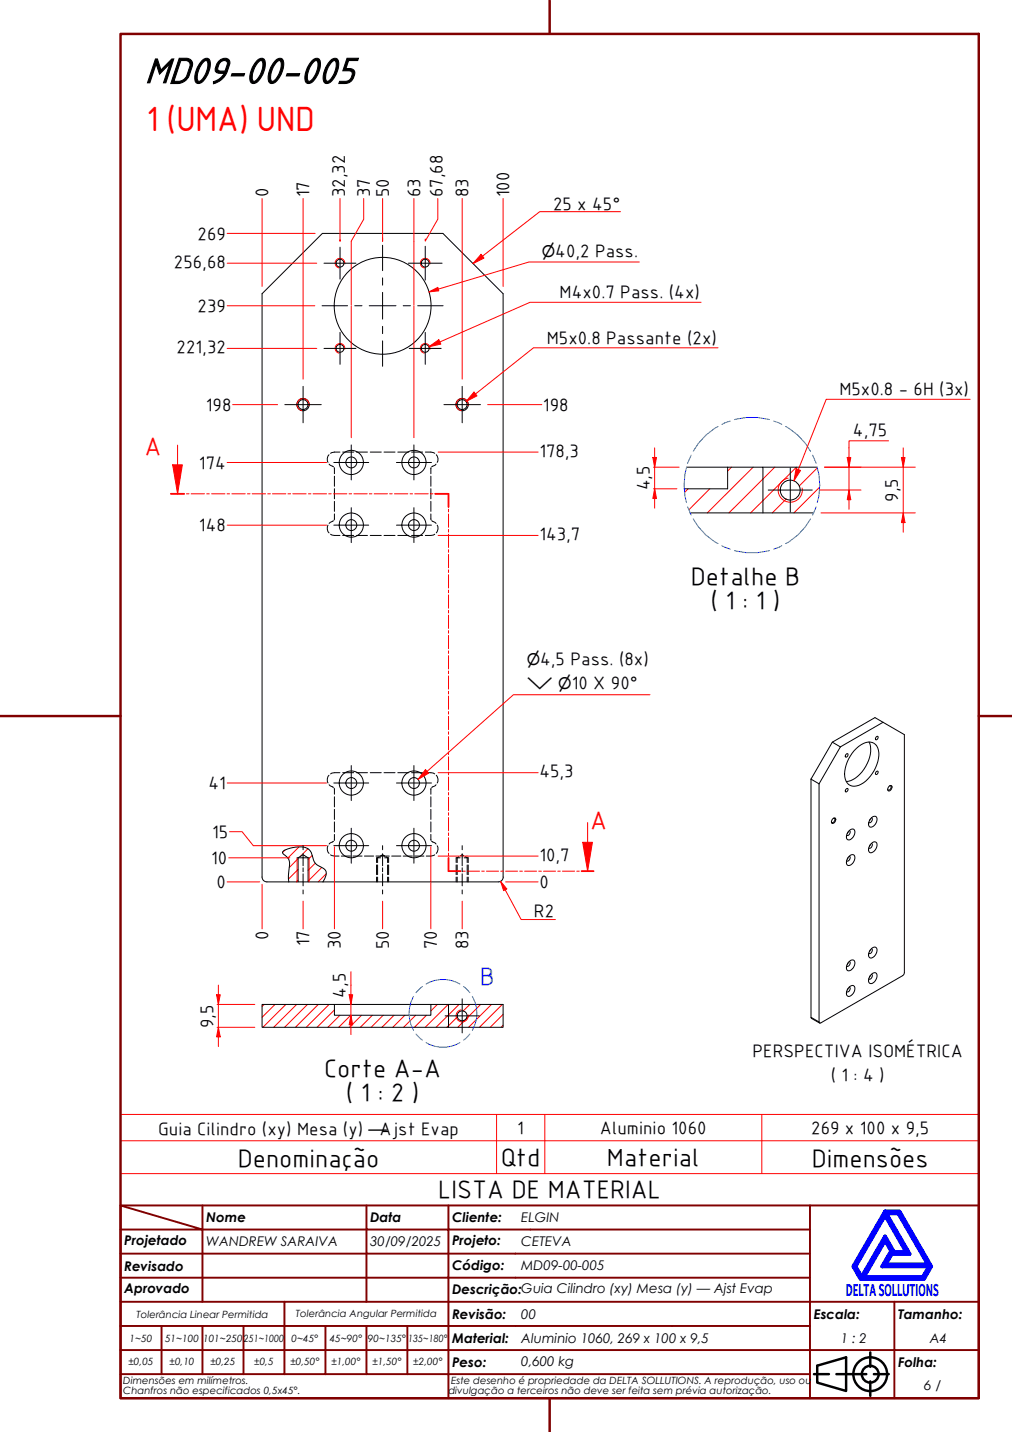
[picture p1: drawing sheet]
<svg xmlns="http://www.w3.org/2000/svg" width="210mm" height="297mm" viewBox="0 0 210 297" stroke-linecap="round" stroke-linejoin="round" font-family="sans-serif">
<!-- layer: Hatch (ABNT) -->
<g fill="none" stroke="#f00" stroke-width=".21">
<path d="M151.7 96.9l-.8 .8M156.2 96.9l-9.5 9.5M160.7 96.9l-9.5 9.5M165.2 96.9l-9.5 9.5M169.5 97l-3.7 3.8M142.7 101.4l-.7 .8M147.2 101.4l-4.3 4.4M163.1 103.5l-2.9 2.9M170 101.1l-5.3 5.3M59.1 176.3l-.5 .6M61.8 178.1l-1.8 1.8M62 175.7l-2.3 2.3"/>
<path d="M63.9 176.1l-1.6 1.5M64.7 177.4l-.8 .9M65.4 179.1l-1.5 1.4M66.7 179.9l-2.8 2.9M61.8 182.6l-.3 .3M61.8 180.3l-1.9 2M67.6 181.3l-1.6 1.6M54.8 208.4l-.4 .4M57 208.4l-2.6 2.6M59.3 208.4l-4.8 4.7M61.5 208.4l-4.7 4.7M63.8 208.4l-4.8 4.7"/>
<path d="M66 208.4l-4.7 4.7M68.3 208.4l-4.8 4.7M69.4 209.5l-3.6 3.6M70.5 210.6l-2.5 2.5M72.7 210.6l-2.4 2.5M75 210.6l-2.5 2.5M77.2 210.6l-2.5 2.5M79.5 210.6l-2.5 2.5M81.7 210.6l-2.5 2.5M84 210.6l-2.5 2.5M86.2 210.6l-2.5 2.5M88.5 210.6l-2.5 2.5"/>
<path d="M90.7 208.4l-1.3 1.3M93 208.4l-4.8 4.7M94.9 210.9l-2.2 2.2M95.2 208.4l-4.8 4.7M97.5 208.4l-1.4 1.3M99.7 208.4l-4.7 4.7M101.9 208.4l-4.7 4.7M104.2 208.4l-4.8 4.7M104.4 212.6l-.5 .5M104.4 210.4l-2.7 2.7"/>
</g>
<!-- layer: Hidden (ABNT) -->
<g fill="none" stroke="#000" stroke-width=".21">
<path d="M68.2 94.3a1.38 1.38 0 0 0-.2 1.6M68.3 96.3l.9 .5M69.3 97l.1 1.3M69.4 98.8v2.1M70.5 93.8h-1.1l-.8 .2M71.1 93.8h2.3M73.9 93.8h2.3M76.8 93.8h2.3M79.7 93.8h2.2M82.5 93.8h2.3M85.4 93.8h2.3M88.2 93.8h1.2l.8 .2"/>
<path d="M89.4 98.8v2.1M89.4 97v1.3M90.4 96.3l-.9 .5M90.5 94.3a1.33 1.33 0 0 1 .2 1.6M68 108.9a1.42 1.42 0 0 0 .2 1.6M68.6 110.8l.8 .3h1.1M69.2 108l-.9 .6M69.4 106.6l-.1 1.3M69.4 101.4v2.1M69.4 104v2.1M71.1 111.1h2.3M73.9 111.1h2.3"/>
<path d="M76.8 111.1h2.3M79.7 111.1h2.2M82.5 111.1h2.3M85.4 111.1h2.3M89.4 106.6v1.3M89.4 101.4v2.1M89.4 104v2.1M89.5 108l.9 .6M90.2 110.8l-.8 .3h-1.2M90.7 108.9a1.37 1.37 0 0 1-.2 1.6M68 175.4a1.38 1.38 0 0 0 .2 1.6M68.2 160.8a1.42 1.42 0 0 0-.2 1.6"/>
<path d="M68.3 162.8l.9 .5M68.6 177.3l.8 .3h.9M69.2 174.5l-.9 .6M69.3 163.5l.1 1.2M69.4 173.1l-.1 1.3M69.4 165.3v2.1M69.4 167.9v2.1M69.4 170.5v2.1M70.5 160.3h-1.1l-.8 .2M70.8 177.6h1.9M71.1 160.3h2.3M73.2 177.6h1.9"/>
<path d="M73.9 160.3h2.3M75.6 177.6h1.9M76.8 160.3h2.3M78 177.6h1.2M78.1 179.4v2M78.3 179.4v2M78.7 177.7l-.4 .2v1M79 177.9h-.9v1M79 177.5l.4-.2 .3 .2M79.2 177.4l-.3 .2M79.5 177.4l.3 .2M79.5 177.6h1.3"/>
<path d="M79.7 160.3h2.2M79.8 177.9h.8v1M80.1 177.7l.3 .2v1M80.4 179.4v2M80.6 179.4v2M81.2 177.6h1.9M82.5 160.3h2.3M83.6 177.6h1.9M85.4 160.3h2.3M86 177.6h1.9M88.2 160.3h1.2l.8 .2M89.4 173.1v1.3"/>
<path d="M89.4 165.3v2.1M89.4 167.9v2.1M89.4 170.5v2.1M89.4 163.5v1.2M89.5 174.5l.9 .6M90.2 177.3l-.8 .3h-1M90.4 162.8l-.9 .5M90.5 160.8a1.37 1.37 0 0 1 .2 1.6M90.7 175.4a1.33 1.33 0 0 1-.2 1.6M94.6 179.4v2M94.8 179.4v2M95.2 177.7l-.4 .2v1"/>
<path d="M95.4 177.9h-.8v1M95.5 177.5l.4-.2 .3 .2M96.3 177.9h.8v1M96.5 177.7l.4 .2v1M96.9 179.4v2M97.1 179.4v2M78.1 181.9v1M78.3 181.9v1M80.4 181.9v1M80.6 181.9v1M94.6 181.9v1M94.8 181.9v1"/>
<path d="M96.9 181.9v1M97.1 181.9v1"/>
</g>
<!-- layer: Visible (ABNT) -->
<g fill="none" stroke="#000" stroke-width=".21">
<path d="M142.4 96.9h8.5M158.2 96.9h11.3M141.9 101.4h9v-4.5h7.3v9.5M143.1 106.4h25.7M172.6 154l-4.4 7.6M172.6 154l1.7 .9M174.3 154.9l-4.4 7.7M175.5 156.5l.2-.2a.39 .39 0 0 1 .1 .5 .39 .39 0 0 1-.5 .2zM177.6 155.2a3.1 3.1 0 0 1 3.7-1 3.4 3.4 0 0 1 .8 3.8 7.2 7.2 0 0 1-4.5 5 1.93 1.93 0 0 1-2.4-1.9 7.6 7.6 0 0 1 2.4-5.9zM180.3 153.9a6.6 6.6 0 0 1-1.9 6.7l-1.5 1.1-1.4 .4M181.7 152.9l.3-.2a.38 .38 0 0 1 .1 .5 .38 .38 0 0 1-.5 .2zM183.2 149.8l4.4 2.6v49.4l-.4 .6-17 9.8h-.2l-.1-.2"/>
<path d="M183.2 149.8l-1.7-.9-8.9 5.1M183.2 149.8l-8.9 5.1M61.6 177.9h2.5M168.2 161.6v49.4l1.7 1M168.2 161.6l1.7 1M169.9 162.6v49.4M172.7 169.8l.4-.1a.59 .59 0 0 1 .1 .7 .59 .59 0 0 1-.7 .3v-.4zM172.8 169.7h.2a.52 .52 0 0 1 .1 .7 .52 .52 0 0 1-.6 .2l-.1-.2M175.5 163.7l.2-.2a.39 .39 0 0 1 .1 .5 .39 .39 0 0 1-.5 .2zM175.9 177.9l-.2 .3M175.9 172.6l-.2 .3M176 177.7l.3-.2a.65 .65 0 0 1 .9-.1 .65 .65 0 0 1 0 .9 1.14 1.14 0 0 1-1.5 1.1l-.1-.8z"/>
<path d="M176 172.4l.3-.2a.65 .65 0 0 1 .9-.1 .65 .65 0 0 1 0 .9 1.14 1.14 0 0 1-1.5 1.1l-.1-.8zM176.1 177.6a.56 .56 0 0 1 .1 .7 .56 .56 0 0 1-.6 .2M176.1 172.3a.56 .56 0 0 1 .1 .7 .56 .56 0 0 1-.6 .2M180.5 169.9l-.2 .4M180.5 175.2l-.2 .4M180.6 169.8l.2-.2a.65 .65 0 0 1 1-.2 .65 .65 0 0 1 0 1 1.14 1.14 0 0 1-1.5 1l-.1-.7zM180.6 175.1l.2-.2a.65 .65 0 0 1 1-.1 .65 .65 0 0 1 0 .9l-.5 .8a.65 .65 0 0 1-.8 .4 .65 .65 0 0 1-.3-.9zM180.7 169.7a.56 .56 0 0 1 .1 .6 .56 .56 0 0 1-.6 .3M180.7 174.9a.57 .57 0 0 1 .1 .7 .57 .57 0 0 1-.6 .3M181.7 160.1l.3-.2a.38 .38 0 0 1 .1 .5 .38 .38 0 0 1-.5 .2zM184.4 163.1l.3-.2a.59 .59 0 0 1 .2 .8 .59 .59 0 0 1-.8 .2v-.4zM184.5 163a.45 .45 0 0 1 .3 .5 .45 .45 0 0 1-.4 .4l-.3-.2"/>
<path d="M54.4 181.9a1.01 1.01 0 0 0 1 1M54.4 181.9v-121l12.5-12.5h25l12.5 12.5v121M55.4 182.9h4.5M59.9 182.9v-2.4a3.1 3.1 0 0 0-.2-2.6l-.6-.5a.55 .55 0 0 1-.5-.5 .55 .55 0 0 1 .5-.6 6.3 6.3 0 0 1 4.6-.3 2.2 2.2 0 0 1 1.1 1.6 2.79 2.79 0 0 0 2.2 2.5 1.39 1.39 0 0 1 .4 2.1l-.4 .7M59.9 182.9h1.9v-5l1.1-.6 1 .6v5h3.1M61.8 182.9h2.1M104.4 181.9a1.01 1.01 0 0 1-1 1h-36.4M175.9 199.7l-.2 .4M176 199.6l.3-.2a.65 .65 0 0 1 .9-.1 .65 .65 0 0 1 0 .9 1.14 1.14 0 0 1-1.5 1l-.1-.7zM176.1 199.5a.56 .56 0 0 1 .1 .6 .56 .56 0 0 1-.6 .3M180.5 197.1l-.2 .3M180.6 196.9l.2-.2a.65 .65 0 0 1 1-.1 .65 .65 0 0 1 0 .9l-.5 .9a.65 .65 0 0 1-.8 .3 .65 .65 0 0 1-.3-.9z"/>
<path d="M180.7 196.8a.56 .56 0 0 1 .1 .7 .56 .56 0 0 1-.6 .2M69.4 208.4h20M93 208.4h-3.6v2.2h-20v-2.2h-15v4.7h38.6v-4.7h11.4v4.7h-11.4M168.2 211l.1 .3 1.7 .9M175.9 205l-.2 .3M176 204.9l.3-.3a.65 .65 0 0 1 .9 0 .65 .65 0 0 1 0 .9l-.5 .8a.64 .64 0 0 1-.8 .3 .64 .64 0 0 1-.3-.8zM176.1 204.8a.57 .57 0 0 1 .1 .6 .57 .57 0 0 1-.6 .3M180.5 202.4l-.2 .3M180.6 202.2l.2-.2a.65 .65 0 0 1 1-.1 .65 .65 0 0 1 0 .9 1.14 1.14 0 0 1-1.5 1.1l-.1-.8zM180.7 202.1a.56 .56 0 0 1 .1 .7 .56 .56 0 0 1-.6 .2"/>
<circle cx="70.5" cy="54.6" r=".81"/>
<circle cx="88.2" cy="54.6" r=".81"/>
<circle cx="70.5" cy="72.3" r=".81"/>
<circle cx="79.4" cy="63.4" r="10"/>
<circle cx="88.2" cy="72.3" r=".81"/>
<circle cx="62.9" cy="83.9" r="1.28"/>
<circle cx="62.9" cy="83.9" r="1.03"/>
<circle cx="72.9" cy="95.9" r="1.13"/>
<circle cx="72.9" cy="95.9" r="2.51"/>
<circle cx="85.9" cy="95.9" r="1.13"/>
<circle cx="85.9" cy="95.9" r="2.51"/>
<circle cx="95.9" cy="83.9" r="1.28"/>
<circle cx="95.9" cy="83.9" r="1.03"/>
<circle cx="72.9" cy="108.9" r="1.13"/>
<circle cx="72.9" cy="108.9" r="2.51"/>
<circle cx="85.9" cy="108.9" r="1.13"/>
<circle cx="85.9" cy="108.9" r="2.51"/>
<circle cx="163.9" cy="101.7" r="2.06"/>
<circle cx="72.9" cy="175.4" r="1.13"/>
<circle cx="72.9" cy="162.4" r="1.13"/>
<circle cx="72.9" cy="162.4" r="2.51"/>
<circle cx="72.9" cy="175.4" r="2.51"/>
<circle cx="85.9" cy="162.4" r="1.13"/>
<circle cx="85.9" cy="175.4" r="1.13"/>
<circle cx="85.9" cy="162.4" r="2.51"/>
<circle cx="85.9" cy="175.4" r="2.51"/>
<circle cx="95.9" cy="210.7" r="1.03"/>
</g>
<!-- layer: Visible Narrow (ABNT) -->
<path d="M71.5 54.8a1.01 1.01 0 0 0-.8-1.2 1.01 1.01 0 0 0-1.2 .8 1.01 1.01 0 0 0 .8 1.2M89.2 54.8a1.01 1.01 0 0 0-.8-1.2 1.01 1.01 0 0 0-1.2 .8 1.01 1.01 0 0 0 .8 1.2M71.5 72.4a1.01 1.01 0 0 0-.8-1.1 1.01 1.01 0 0 0-1.2 .8 1.01 1.01 0 0 0 .8 1.1M89.2 72.4a1.01 1.01 0 0 0-.8-1.1 1.01 1.01 0 0 0-1.2 .8 1.01 1.01 0 0 0 .8 1.1M64.1 84.1a1.26 1.26 0 0 0-1-1.4 1.26 1.26 0 0 0-1.5 1 1.26 1.26 0 0 0 1 1.5M97.1 84.1a1.26 1.26 0 0 0-1-1.4 1.26 1.26 0 0 0-1.5 1 1.26 1.26 0 0 0 1 1.5M163.5 99.2a2.51 2.51 0 0 0-2.1 2.9 2.51 2.51 0 0 0 2.9 2 2.51 2.51 0 0 0 2.1-2.9M61.6 177.9v5M64.1 177.9v5M95.6 209.5a1.26 1.26 0 0 0-1 1.4 1.26 1.26 0 0 0 1.5 1.1 1.26 1.26 0 0 0 1-1.5" fill="none" stroke="#f00" stroke-width=".21"/>
<path d="M25 236.6h178v-5.4h-178v12.2M103 231.2v12.2M113 231.2v12.2M158 231.2v12.2M203 236.6v6.8h-178M25 243.4v6.6h178v-6.6" fill="none" stroke="#f00" stroke-width=".21"/>
<!-- layer: Linha Corte (ABNT) -->
<g fill="none" stroke="#f00" stroke-width=".21">
<path d="M36.8 96.4v6M35.4 102.4h2.8M38.7 102.4h.5M39.6 102.4h2.8M42.9 102.4h.5M43.9 102.4h2.8M47.1 102.4h.5M48.1 102.4h2.8M51.3 102.4h.6M52.3 102.4h2.8M55.5 102.4h.6M56.5 102.4h2.8"/>
<path d="M59.7 102.4h.6M60.7 102.4h2.8M64 102.4h.5M64.9 102.4h2.8M68.2 102.4h.5M69.2 102.4h2.7M72.4 102.4h.5M73.4 102.4h2.8M76.6 102.4h.6M77.6 102.4h2.8M80.8 102.4h.6M81.8 102.4h2.8"/>
<path d="M85 102.4h.6M86 102.4h2.8M89.3 102.4h.5M90.3 102.4h2.7v2.8M93 105.6v.6M93 106.6v2.8M93 109.8v.6M93 110.8v2.8M93 114v.6M93 115v2.8M93 118.2v.6M93 119.2v2.8"/>
<path d="M93 122.4v.6M93 123.4v2.8M93 126.6v.6M93 127.6v2.8M93 130.8v.5M93 131.8v2.8M93 135v.5M93 136v2.8M93 139.2v.5M93 140.2v2.7M93 143.4v.5M93 144.4v2.7"/>
<path d="M93 147.6v.5M93 148.6v2.7M93 151.8v.5M93 152.8v2.7M93 156v.5M93 157v2.7M93 160.2v.5M93 161.2v2.7M93 164.4v.5M93 165.4v2.7M93 168.6v.5M93 169.6v2.7"/>
<path d="M93 172.8v.5M93 173.8v2.7M93 177v.5M93 178v2.7h2.5M96 180.7h.5M97 180.7h2.5M99.9 180.7h.6M100.9 180.7h2.5M103.9 180.7h.5M104.9 180.7h2.5M107.8 180.7h.6M108.8 180.7h2.5"/>
<path d="M111.7 180.7h.6M112.7 180.7h2.5M115.7 180.7h.5M116.7 180.7h2.5M119.6 180.7h.6M120.6 180.7h2.5"/>
</g>
<path d="M35.4 102.4h2.8M90.3 102.4h2.7v2.8M93 178v2.7h2.5M120.6 180.7h2.5" fill="none" stroke="#f00" stroke-width=".36"/>
<path d="M35.8 96.4h2l-1 6z" fill="#f00"/>
<path d="M35.8 96.4h2l-1 6zM36.8 92.3v4.1M121.9 174.7v6" fill="none" stroke="#f00" stroke-width=".21"/>
<path d="M120.9 174.7h2l-1 6z" fill="#f00"/>
<path d="M120.9 174.7h2l-1 6zM121.9 170.6v4.1" fill="none" stroke="#f00" stroke-width=".21"/>
<!-- layer: Detail Boundary (ABNT) -->
<path d="M85.8 206.7a7 7 0 0 0 0 7M86.3 214.5l1.3 1.3M87.6 204.6l-1.3 1.3M88.4 204.1a6.9 6.9 0 0 1 7 0M88.4 216.3a6.8 6.8 0 0 0 7 0M96.1 204.6l1.4 1.3M97.5 214.5l-1.4 1.3M98 206.7a7 7 0 0 1 0 7" fill="none" stroke="#0080ff" stroke-width=".21"/>
<!-- layer: Borda A3/A4 (ABNT) -->
<path d="M25 7h178v283h-178zM114 0v7M0 148.5h25M203 148.5h7M114 290v7" fill="none" stroke="#800000" stroke-width=".51"/>
<path d="M183.6 257.3l1.2 2.2-1.8 3.2h9.7l-1.3 2.2h-12.2zM183.6 252.1l4.4 7.6h-2.6l-1.8-3.2-4.9 8.4-1.3-2.2zM183.6 251.3h3l6.5 11.4-1.5 2.6h-13.1l-1.5-2.6zM183.8 251.7h2.5l6.2 10.6h-8.8l1.3-2.2h3.7zM185 259.7h.2l-.1 .2z" fill="none" stroke="#00f" stroke-width=".8"/>
<!-- layer: 0 -->
<path d="M178.5 265.3h13.1" fill="none" stroke="#000" stroke-width=".21"/>
<g fill="none" stroke="#800000" stroke-width=".4">
<path d="M25 250l17 5h-17M25 250h178v40h-178zM42 255h34v5h17M42 255v15M42 250v5M76 250v5h17v5M93 250v5h75M168 250v20h-143M25 260h51v10M25 275h17M33.5 275v10M50.5 275h-8.5v10"/>
<path d="M59 270v15h-8.5M67.5 275v10h-8.5M76 275v10h8.5M84.5 275v10M93 275h-42.5v10M93 260v5h-68M93 275v10h75M93 260h75M93 275h75M168 265h-75v10M185.5 270v10h17.5M203 270h-35v10h17.5v10"/>
<path d="M25 285h25.5M25 280h143v10M67.5 285h8.5M84.5 285h8.5v5"/>
</g>
<g fill="none" stroke="#000" stroke-width=".51">
<path d="M168.8 285h3.1M169.5 283.3l6-1.8v7l-6-1.7zM173.5 285h6.2M180.5 280.5v3M180.5 286.5v3M181.3 285h3"/>
<circle cx="180.5" cy="285" r="3.5"/>
<circle cx="180.5" cy="285" r="1.75"/>
</g>
<!-- layer: Marca de centro (ISO) -->
<g fill="none" stroke="#000" stroke-width=".21">
<path d="M79.4 50.9v5.2M79.4 57.6v1.5M66.8 63.4h5.3M73.6 63.4h1.5M76.6 63.4h5.5M79.4 60.6v5.6M79.4 67.7v1.5M79.4 70.7v5.3M83.6 63.4h1.5M86.6 63.4h5.3M69.2 95.9h7.3M72.9 92.3v7.3"/>
<path d="M82.2 95.9h7.3M85.9 92.3v7.3M69.2 108.9h7.3M72.9 105.3v7.3M82.2 108.9h7.3M85.9 105.3v7.3M72.9 158.8v7.3M85.9 158.8v7.3M69.2 175.4h7.3M69.2 162.4h7.3M72.9 171.8v7.3M82.2 175.4h7.3"/>
<path d="M82.2 162.4h7.3M85.9 171.8v7.3"/>
</g>
<g fill="none" stroke="#f00" stroke-width=".21">
<path d="M47.1 48.4h18.3M54.4 41.2v18.2M72.9 54.7v8.6M75.4 41.2v4.3l-2.5 4.5v4.5M79.4 41.2v8.8v-.6M85.9 41.2v13.3M85.9 54.7v8.6M104.4 41.2v18.2M47.1 63.4h18.2M72.9 63.5v8.7M72.9 72.4v18.4M85.9 63.5v8.7"/>
<path d="M85.9 72.4v18.4M47.1 95.9h20.6M47.1 108.9h20.6M47.1 162.4h20.6M47.6 172.5h2.6l2.3 2.9h15.2M47.1 182.9h6.8"/>
</g>
<path d="M100.1 53.1l-2 1.6" fill="none" stroke="#f00" stroke-width=".21"/>
<path d="M99.8 52.8l.6 .7-2.3 1.2z" fill="#f00"/>
<path d="M99.8 52.8l.6 .7-2.3 1.2zM128.7 43.9h-16.7l-11.9 9.2" fill="none" stroke="#f00" stroke-width=".21"/>
<path d="M103.8 182.8l1 1.8" fill="none" stroke="#f00" stroke-width=".21"/>
<path d="M103.8 182.8l1.3 1.6-.6 .3z" fill="#f00"/>
<path d="M90.9 60l-1.9 .5M103.8 182.8l1.3 1.6-.6 .3zM104.8 184.6l3.3 6.1h7.1" fill="none" stroke="#f00" stroke-width=".21"/>
<path d="M89 60.5l1.8-.9 .2 .7z" fill="#f00"/>
<path d="M132.6 54.3h-22.9l-18.8 5.7M89 60.5l1.8-.9 .2 .7zM90.9 93.8h20.7M90.9 111.1h20.7M69.4 175.6v17.1M89.4 175.6v17.1M90.9 160.3h20.7M90.9 177.6h4.9M96 177.6h15.6M54.4 183.4v9.3M104.9 182.9h6.7M45.3 206.3v2.1" fill="none" stroke="#f00" stroke-width=".21"/>
<path d="M44.9 206.3h.8l-.4 2.1z" fill="#f00"/>
<path d="M44.9 206.3h.8l-.4 2.1zM45.3 213.1v2" fill="none" stroke="#f00" stroke-width=".21"/>
<path d="M45.3 213.1l.4 2h-.8z" fill="#f00"/>
<path d="M45 208.4h7.9M45 213.1h7.9M45.3 213.1l.4 2h-.8zM45.3 204.4v1.9M45.3 208.4v4.7M45.3 215.1v2M72.8 206.3v2.1" fill="none" stroke="#f00" stroke-width=".21"/>
<path d="M72.4 206.3h.8l-.4 2.1z" fill="#f00"/>
<path d="M72.4 206.3h.8l-.4 2.1zM72.8 210.6v2" fill="none" stroke="#f00" stroke-width=".21"/>
<path d="M72.8 210.6l.4 2h-.8z" fill="#f00"/>
<path d="M72.8 210.6l.4 2h-.8zM72.8 201.6v4.7M72.8 208.4v2.2M72.8 212.6v2" fill="none" stroke="#f00" stroke-width=".21"/>
<path d="M88.6 160l-1.9 1.7" fill="none" stroke="#f00" stroke-width=".21"/>
<path d="M88.2 159.6l.7 .8-2.2 1.3z" fill="#f00"/>
<path d="M91.2 70.9l-2.3 1M88.2 159.6l.7 .8-2.2 1.3zM134.8 144.1h-28.3l-17.9 15.9" fill="none" stroke="#f00" stroke-width=".21"/>
<!-- layer: Marca de centro (ISO) -->
<path d="M67.2 54.6h6.6M70.5 51.3v6.6M84.7 54.6h7M88.2 51.1v7M67.2 72.3h6.6M70.5 68.9v6.7M84.9 72.3h6.6M88.2 68.9v6.7M59.1 83.9h7.5M62.9 80.1v7.6M92.1 83.9h7.6M95.9 80.1v7.6" fill="none" stroke="#000" stroke-width=".21"/>
<path d="M88.9 71.9l2.1-1.4 .4 .9z" fill="#f00"/>
<path d="M88.9 71.9l2.1-1.4 .4 .9zM145.4 62.7h-35.5l-18.7 8.2M98.6 81.7l-1.9 1.6" fill="none" stroke="#f00" stroke-width=".21"/>
<path d="M47.1 54.6h18.6M62.9 41.2v37.4M70.5 41.2v8.8v-.2M90.8 41.2v4.3l-2.6 4.5v-.4M95.9 41.2v37.4M47.1 72.3h18.6M48.3 83.9h9.3" fill="none" stroke="#f00" stroke-width=".21"/>
<path d="M98.3 81.3l.6 .8-2.2 1.2z" fill="#f00"/>
<path d="M148.9 72.1h-38.2l-12.1 9.6M98.3 81.3l.6 .8-2.2 1.2z" fill="none" stroke="#f00" stroke-width=".21"/>
<path d="M101.1 83.9h11.3M176.1 101.6v2.1M47.4 177.9h12.7M62.9 186.9v5.8M79.4 186.9v5.8M95.9 186.9v5.8" fill="none" stroke="#f00" stroke-width=".21"/>
<!-- layer: Linha de centro (ISO) -->
<g fill="none" stroke="#000" stroke-width=".21">
<path d="M62.9 175.4v.9M62.9 177.1v2.5M79.4 175.4v.9M79.4 177.1v2.5M95.9 175.4v.9M95.9 177.1v2.5M62.9 180v.8M62.9 181.3v2.5M62.9 184.6v.8M79.4 180v.8M79.4 181.3v2.5M79.4 184.6v.8"/>
<path d="M95.9 180v.8M95.9 181.3v2.5M95.9 184.6v.8"/>
</g>
<!-- layer: Marca de centro (ISO) -->
<path d="M163.9 97.1v9.1M159.3 101.6h9.2M92.3 210.7h7.1M95.9 207.2v7.1" fill="none" stroke="#000" stroke-width=".21"/>
<!-- layer: Detail Boundary (ABNT) -->
<g fill="none" stroke="#0080ff" stroke-width=".21">
<path d="M142.4 97a13.2 13.2 0 0 0 0 7.3M143.4 94.4l-.8 1.7M148.9 88.5a12.9 12.9 0 0 0-5.1 5.1M151.4 87.3l-1.7 .7M152.3 87a13.7 13.7 0 0 1 7.3 0M160.5 87.3l1.7 .7M163 88.5a12.9 12.9 0 0 1 5.1 5.1M168.6 94.4l.7 1.7M169.5 97a12.7 12.7 0 0 1 0 7.3M142.6 105.1l.8 1.7M143.8 107.6a12.7 12.7 0 0 0 5.1 5.2M149.7 113.2l1.7 .7"/>
<path d="M152.3 114.2a13.7 13.7 0 0 0 7.3 0M162.2 113.2l-1.7 .7M168.1 107.6a12.7 12.7 0 0 1-5.1 5.2M169.3 105.1l-.7 1.7"/>
</g>
<path d="M176.1 101.6l.4 2.1h-.8z" fill="#f00"/>
<path d="M176.1 94.9v2M176.1 101.6l.4 2.1h-.8z" fill="none" stroke="#f00" stroke-width=".21"/>
<path d="M175.7 94.9h.8l-.4 2z" fill="#f00"/>
<path d="M171 96.9h7.6M175.7 94.9h.8l-.4 2zM176.1 96.9v4.7M184.3 91.4h-8.2v3.5M187.3 94.9v2M170 101.6h8.6M176.1 103.7v1.9" fill="none" stroke="#f00" stroke-width=".21"/>
<path d="M187 94.9h.7l-.4 2z" fill="#f00"/>
<path d="M187 94.9h.7l-.4 2zM187.3 106.4v2" fill="none" stroke="#f00" stroke-width=".21"/>
<path d="M187.3 106.4l.4 2h-.7z" fill="#f00"/>
<path d="M135.8 94.9v2M171 96.9h18.8M187.3 92.9v2M187.3 96.9v9.5M170.3 106.4h19.5M187.3 106.4l.4 2h-.7zM187.3 108.4v2" fill="none" stroke="#f00" stroke-width=".21"/>
<path d="M135.4 94.9h.8l-.4 2z" fill="#f00"/>
<path d="M135.4 94.9h.8l-.4 2zM135.8 101.4v2" fill="none" stroke="#f00" stroke-width=".21"/>
<path d="M135.8 101.4l.4 2h-.8z" fill="#f00"/>
<path d="M135.5 96.9h5.4M135.8 92.9v2M135.8 96.9v4.5M135.5 101.4h4.9M135.8 101.4l.4 2h-.8zM135.8 103.4v2" fill="none" stroke="#f00" stroke-width=".21"/>
<path d="M165.6 97.4l-.9 2.3" fill="none" stroke="#f00" stroke-width=".21"/>
<path d="M165.1 97.2l1 .4-1.4 2.1z" fill="#f00"/>
<path d="M165.1 97.2l1 .4-1.4 2.1zM201.2 82.8h-29.8l-5.8 14.6" fill="none" stroke="#f00" stroke-width=".21"/>
<text font-size="81.9" fill="#fff" x="188.7" y="289">.</text>
<text font-size="8.1" x="30" y="17.2">MD09-00-005</text>
<text font-size="7" fill="#f00" x="30.4" y="27.1">1 (UMA) UND</text>
<g font-size="5.4" fill="#f00">
<text x="30" y="94.5">A</text>
<text x="122.4" y="171.9">A</text>
</g>
<g font-size="5.4">
<text x="143.3" y="121.4">Detalhe B</text>
<text x="147.4" y="126.4">( 1 : 1 )</text>
<text x="67.2" y="223.3">Corte A-A</text>
<text x="71.7" y="228.4">( 1 : 2 )</text>
<text x="49.3" y="242">Denominação</text>
<text x="103.9" y="241.8">Qtd</text>
<text x="125.9" y="241.8">Material</text>
<text x="168.4" y="242">Dimensões</text>
<text x="90.9" y="248.5">LISTA DE MATERIAL</text>
</g>
<text font-size="5.4" fill="#0080ff" x="99.5" y="204.2">B</text>
<g font-size="3.9">
<text x="55.6" y="40.9" transform="rotate(-90 55.6 40.9)">0</text>
<text x="64.1" y="40.9" transform="rotate(-90 64.1 40.9)">17</text>
<text x="71.5" y="40.9" transform="rotate(-90 71.5 40.9)">32,32</text>
<text x="76.7" y="40.9" transform="rotate(-90 76.7 40.9)">37</text>
<text x="80.6" y="40.9" transform="rotate(-90 80.6 40.9)">50</text>
<text x="87.1" y="40.9" transform="rotate(-90 87.1 40.9)">63</text>
<text x="91.8" y="40.9" transform="rotate(-90 91.8 40.9)">67,68</text>
<text x="97.1" y="40.9" transform="rotate(-90 97.1 40.9)">83</text>
<text x="105.6" y="40.9" transform="rotate(-90 105.6 40.9)">100</text>
<text x="114.7" y="43.6">25 x 45°</text>
<text x="41" y="49.7">269</text>
<text x="115.2" y="53.2">40,2 Pass.</text>
<text x="36.1" y="55.6">256,68</text>
<text x="41" y="64.7">239</text>
<text x="116.1" y="61.9">M4x0.7 Pass. (4x)</text>
<text x="113.4" y="71.3">M5x0.8 Passante (2x)</text>
<text x="36.6" y="73.3">221,32</text>
<text x="174.1" y="82">M5x0.8 - 6H (3x)</text>
<text x="42.7" y="85.2">198</text>
<text x="112.6" y="85.2">198</text>
<text x="111.9" y="94.8">178,3</text>
<text x="176.9" y="90.3">4,75</text>
<text x="41.3" y="97.2">174</text>
<text x="134.7" y="101.7" transform="rotate(-90 134.7 101.7)">4,5</text>
<text x="186.2" y="104.1" transform="rotate(-90 186.2 104.1)">9,5</text>
<text x="41.3" y="110.2">148</text>
<text x="111.9" y="112.1">143,7</text>
<text x="112" y="138">4,5 Pass. (8x)</text>
<text x="118.6" y="143">10 X 90°</text>
<text x="111.9" y="161.3">45,3</text>
<text x="43.2" y="163.7">41</text>
<text x="44" y="173.8">15</text>
<text x="43.8" y="179.2">10</text>
<text x="111.9" y="178.6">10,7</text>
<text x="44.9" y="184.2">0</text>
<text x="111.9" y="184.2">0</text>
<text x="110.7" y="190.2">R2</text>
<text x="55.6" y="194.9" transform="rotate(-90 55.6 194.9)">0</text>
<text x="64.1" y="196.3" transform="rotate(-90 64.1 196.3)">17</text>
<text x="70.6" y="196.8" transform="rotate(-90 70.6 196.8)">30</text>
<text x="80.6" y="196.8" transform="rotate(-90 80.6 196.8)">50</text>
<text x="90.6" y="196.8" transform="rotate(-90 90.6 196.8)">70</text>
<text x="97.1" y="196.8" transform="rotate(-90 97.1 196.8)">83</text>
<text x="71.7" y="207" transform="rotate(-90 71.7 207)">4,5</text>
<text x="44.2" y="213.3" transform="rotate(-90 44.2 213.3)">9,5</text>
<text x="156.1" y="219.2">PERSPECTIVA ISOMÉTRICA</text>
<text x="172.3" y="224.2">( 1 : 4 )</text>
<text x="32.8" y="235.3">Guia Cilindro (xy) Mesa (y) —Ajst Evap</text>
<text x="107.3" y="235.2">1</text>
<text x="124.4" y="235.2">Aluminio 1060</text>
<text x="168.3" y="235.2">269 x 100 x 9,5</text>
</g>
<text font-size="3.9" fill="#00f" x="175.4" y="268.8">DELTASOLLUTIONS</text>
<g font-size="3.3">
<text x="112.4" y="53.2">⌀</text>
<text x="109.2" y="138">⌀</text>
<text x="109.2" y="143">⌵ ⌀</text>
</g>
<g font-size="2.8">
<text x="42.8" y="253.5">Nome</text>
<text x="76.8" y="253.5">Data</text>
<text x="93.8" y="253.6">Cliente:</text>
<text x="108.1" y="253.5">ELGIN</text>
<text x="25.8" y="263.6">Revisado</text>
<text x="25.8" y="258.3">Projetado</text>
<text x="42.8" y="258.5">WANDREW SARAIVA</text>
<text x="76.8" y="258.4">30/09/2025</text>
<text x="93.8" y="263.4">Código:</text>
<text x="93.8" y="258.3">Projeto:</text>
<text x="108.1" y="263.5">MD09-00-005</text>
<text x="108.1" y="258.5">CETEVA</text>
<text x="25.8" y="268.3">Aprovado</text>
<text x="93.8" y="268.3">Descrição:Guia Cilindro (xy) Mesa (y) — Ajst Evap</text>
<text x="93.8" y="273.6">Revisão:</text>
<text x="108.1" y="273.5">00</text>
<text x="168.8" y="273.5">Escala:</text>
<text x="186.3" y="273.5">Tamanho:</text>
<text x="93.8" y="278.6">Material:</text>
<text x="108.1" y="278.5">Aluminio 1060, 269 x 100 x 9,5</text>
<text x="174.4" y="278.5">1 : 2</text>
<text x="192.8" y="278.6">A4</text>
<text x="93.8" y="283.5">Peso:</text>
<text x="108.1" y="283.3">0,600 kg</text>
<text x="186.3" y="283.5">Folha:</text>
<text x="191.7" y="288.4">6 / 6</text>
</g>
<g font-size="2.1">
<text x="28.3" y="273.3">Tolerância Linear Permitida</text>
<text x="61.4" y="273.1">Tolerância Angular Permitida</text>
<text x="26.9" y="278.3">1~50</text>
<text x="34.2" y="278.3">51~100</text>
<text x="42.1" y="278.3">101~250</text>
<text x="50.5" y="278.3">251~1000</text>
<text x="60.5" y="278.3">0~45°</text>
<text x="68.4" y="278.3">45~90°</text>
<text x="76.3" y="278.3">90~135°</text>
<text x="84.7" y="278.3">135~180°</text>
<text x="25.6" y="287.1">Dimensões em milímetros.</text>
<text x="26.6" y="283.2">±0,05</text>
<text x="35.2" y="283.2">±0,10</text>
<text x="43.6" y="283.2">±0,25</text>
<text x="52.7" y="283.2">±0,5</text>
<text x="60.2" y="283.2">±0,50°</text>
<text x="68.7" y="283.2">±1,00°</text>
<text x="77.2" y="283.2">±1,50°</text>
<text x="85.7" y="283.2">±2,00°</text>
<text x="93.6" y="287.1">Este desenho é propriedade da DELTA SOLLUTIONS. A reprodução, uso ou</text>
<text x="25.6" y="289.2">Chanfros não especificados 0,5x45°.</text>
<text x="93" y="289.2">divulgação a terceiros não deve ser feita sem prévia autorização.</text>
</g>
</svg>
